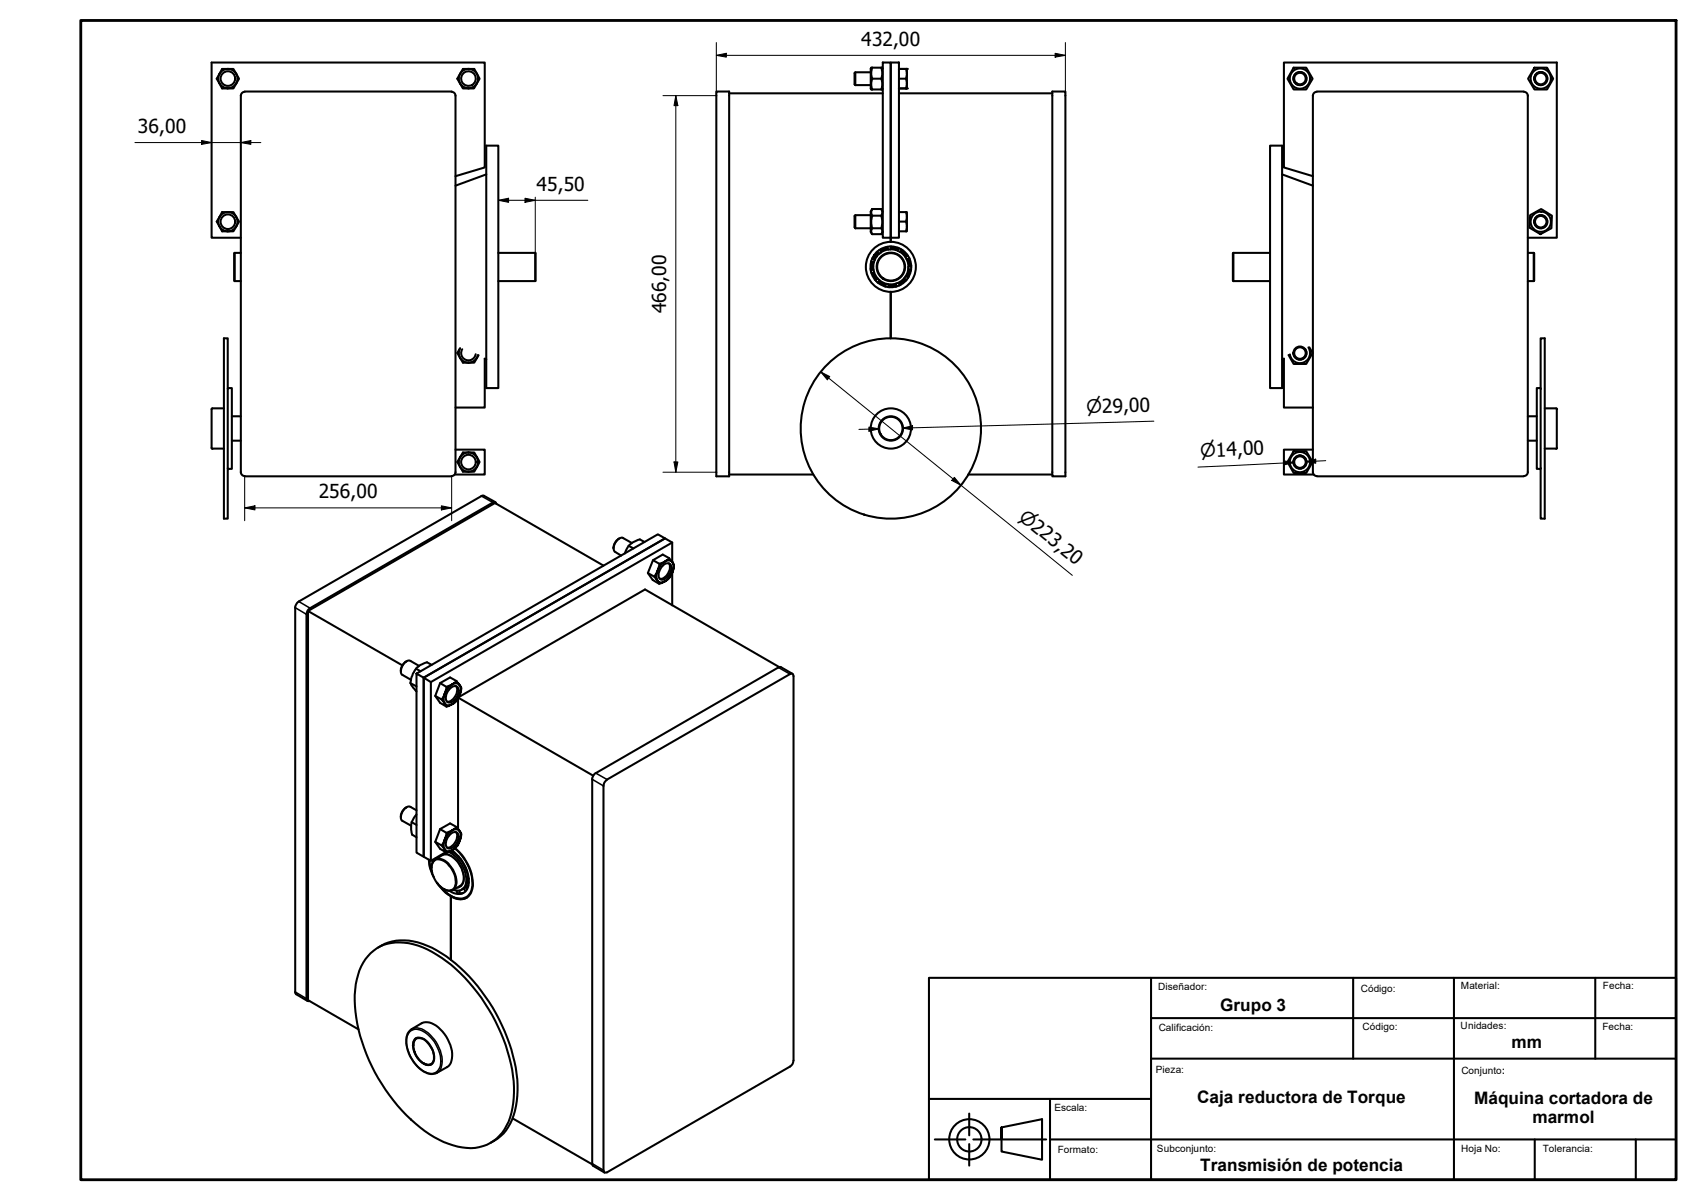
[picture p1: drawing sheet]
<svg xmlns="http://www.w3.org/2000/svg" width="420mm" height="297mm" viewBox="0 0 420 297" stroke-linecap="round" stroke-linejoin="round" font-family="sans-serif">
<!-- layer: Visible (ISO) -->
<g fill="none" stroke="#000" stroke-width=".51">
<path d="M54.4 18.3l.6-1.2h2.8l.7 1.2M54.4 18.3l-.7 1.2 1.3 2.4h2.8l1.4-2.4-.7-1.2M54.4 18.3a2.38 2.38 0 0 1 4.1 0M54.4 18.3a2.38 2.38 0 0 0 2 3.5 2.38 2.38 0 0 0 2.1-3.5M114.6 17.1h2.8l.7 1.2 .6 1.2-1.4 2.4h-2.7l-1.4-2.4zM211.8 17.9v3.2M215.6 17.9h-3.8l-.2 .2v2.8l.2 .2M216 16.7a3.8 3.8 0 0 0 0 2.8 3.6 3.6 0 0 0 0 2.6M216 19.5h2.2M218.2 16.7a3.8 3.8 0 0 1 0 2.8 3.6 3.6 0 0 1 0 2.6M218.6 15.5h1.9v43.4h-1.9zM218.6 17l-.2-.3h-2.7l-.1 .3v5l.1 .1h2.7l.2-.1"/>
<path d="M220.5 15.5h2.1v43.4h-2.1zM222.6 19.5h1.7M222.6 17.1h1.7M224.3 17.1l.2 1.2M224.3 17.1h.2v1.2M224.3 19.5l.2 1.2M224.3 17.1h.2M224.5 18.3l-.2 1.2M224.5 18.3v2.4M320.3 16.7h3.1l1.6 2.8-1.6 2.6h-3.1l-1.5-2.6zM379.9 16.7h3.1l1.6 2.8-1.6 2.6h-3.1l-1.6-2.6zM59.6 23.7v93.2a.98 .98 0 0 0 1 .9"/>
<path d="M60.6 22.7h51.2M60.6 22.7a.98 .98 0 0 0-1 1M111.8 22.7a.98 .98 0 0 1 1 1M112.8 23.7v93.2a.98 .98 0 0 1-1 .9M120.4 36.1h3v60h-3zM177.4 22.7h3.1v95.2h-3.1zM180.5 23.1h38.1M211.8 21.1h3.8M222.6 23.1h37.9M222.6 21.9h1.7M224.3 21.9h.2M224.5 20.7v1.2h-.2"/>
<path d="M224.5 20.7l-.2 1.2M260.5 22.7h3.3v95.2h-3.3zM314.5 36.1h2.9v60h-2.9zM325.1 23.7v93.2a.98 .98 0 0 0 .9 .9M326 22.7a.98 .98 0 0 0-.9 1M326.1 22.7h51.2M377.3 22.7a.98 .98 0 0 1 1 1M378.3 23.7v93.2a.98 .98 0 0 1-1 .9M54.4 56.1l-.7-1.3 1.3-2.3h2.8l1.4 2.3-.7 1.3M54.4 56.1l.6 1.2h2.8l.7-1.2M54.4 56.1a2.38 2.38 0 0 1 2-3.6 2.38 2.38 0 0 1 2.1 3.6M54.4 56.1a2.38 2.38 0 0 0 4.1 0"/>
<path d="M112.8 43.6l7.2-2.1v-26h-67.6v43.4h7.2M120.4 43.2l-7.6 2.8M211.8 53.3v3.2M211.8 56.5h3.8M215.6 53.3h-3.8l-.2 .2v2.7l.2 .3M216 51.7a1.47 1.47 0 0 0 0 1.7 4.9 4.9 0 0 0 0 3.1 1.18 1.18 0 0 0 0 1.5h2.2a1.18 1.18 0 0 0 0-1.5 4.9 4.9 0 0 0 0-3.1M216 56.5h2.2M216 51.7l-.4 .7v5l.3 .6M216 53.4h2.2M216 51.7h2.2M218.2 51.7a1.47 1.47 0 0 1 0 1.7M218.2 51.7l.4 .7"/>
<path d="M218.6 57.4l-.4 .6M220.5 58.9v1M220.6 59.9a6.2 6.2 0 0 0-6.2 6.2 6.2 6.2 0 0 0 6.2 6.1M220.6 59.9a6.2 6.2 0 0 1 6.2 6.2 6.2 6.2 0 0 1-6.2 6.1M222.6 54.8h1.7M222.6 57.3h1.7M222.6 52.5h1.7M224.3 52.5l.2 1.2M224.3 52.5h.2v1.2M224.3 54.8l.2 1.3M224.5 53.7l-.2 1.1M224.5 56.1v1.2h-.2"/>
<path d="M224.5 56.1l-.2 1.2M224.5 53.7v2.4M317.4 43.2l7.7 2.8M325.1 43.6l-7.2-2.1v-26h67.5v43.4h-7.1M378.8 53.3l2.8-1.6 2.6 1.7-.1 3.1-2.7 1.5-2.7-1.6zM58.1 62.6l-.1 .1v6.8l.1 .1M58.1 62.6v7M58.1 69.6h1.5M58.1 62.6h1.5M123.4 69.6h9.1M123.4 62.6h9.1M132.5 62.6v7"/>
<path d="M215.5 66.6l.6 .1M215.6 64.9h.6l-.1 1.8M215.7 64.6l.4 .3 .3-.1M215.8 67.8l.5-.3 .8 1.5-.5 .3M215.9 64.1h.5l.1 .3M215.9 64.9l-.1 1.7M216 63.8l.4 .4M216 67.6l.9 1.5M216.3 66.9l-.5-.2-.2 .3M216.4 67.3l-.4 .3-.3-.1M217 62.5l.5 .2-1.1 1.5M217.2 62.2l.1 .4 .4 .2"/>
<path d="M217.2 62.6l-.9 1.4M217.4 69l-.5 .2v.3M217.5 70.1l.2-.5 1.6 .8M217.6 69.8l1.5 .8M217.7 69.3v.3l-.5 .3M217.7 61.9l.4 .3v.3M218 61.7l.1 .6M219.3 70.4l-.4 .5M219.5 70.3l-.3 .2 .1 .5M219.5 61.1l.3 .5M219.6 61.4l-1.5 .6M219.8 61.6l-1.7 .6"/>
<path d="M219.8 61.1l-.1 .4 .3 .3M219.9 70.3l.2 .4-.3 .3M220 70.6l.2 .5M220.4 61l.2 .3-.2 .5M220.5 72.2v11.5M220.7 61.3l1.6 .3M220.7 61l-.1 .5 1.7 .4v-.6M221.8 70.4v.6M221.8 70.7l-1.7 .1M221.8 70.4l-1.7 .2M221.9 70.2l-.1 .3 .3 .4M222.3 70l.3 .2v.5"/>
<path d="M222.7 61.5l-.3 .1v.6M223.1 61.8v.4l-.3 .1M223.2 62.1l1.3 1.2M223.5 62l-.5 .2 1.3 1.3M223.9 68.8l.1 .3 .5 .2M224 69.1l.2 .4M224 69l-1.4 1.1 .3 .4M224.1 69.3l-1.3 1M224.2 68.4l.5 .1 .1 .3M224.5 68.4l.5 .1M224.6 63l-.3 .5M224.8 63.4h-.5l-.1 .3"/>
<path d="M224.9 66.1l.3-.2 .4 .2M224.9 66.5l.2 .3 .5-.1M225 64.2l.4 1.6M225.1 63.8l-.2 .3h-.5M225.2 64.1l-.5 .1 .4 1.7 .5-.1M225.3 66.8l-.6 1.6M225.6 67l-.5-.3-.6 1.7M305.4 62.6l-.2 .1v6.8l.2 .1M305.4 69.6h9.1M305.4 62.6h9.1M305.4 62.6v7M378.3 69.6h1.4"/>
<path d="M378.3 62.6h1.4M379.7 62.6l.2 .1v6.8l-.2 .1M379.7 62.6v7M55.4 83.7h1v44.7h-1zM56.6 96.1h.8v20h-.8M56.6 96.1l-.2 .2M113.9 86.2a2.36 2.36 0 0 0 0 2.4l-.7-1.2zM113.9 88.6l.7 1.2h1.4M113.9 88.6a2.38 2.38 0 0 0 2.1 1.2M114.4 86.4a1.81 1.81 0 0 0 1 2.7 1.81 1.81 0 0 0 2.4-1.4M118.3 87.9a2.38 2.38 0 0 1-2.3 1.9M118.5 87.9l-1.1 1.9h-1.4"/>
<path d="M120 88.8v12.1h-7.2M120 88.8l.4 .1M317.9 88.8v12.1h7.2M317.9 88.8l-.5 .1M323.1 86.3a1.62 1.62 0 0 1-.7 2.6 1.62 1.62 0 0 1-2.2-1.5M323.9 86a2.51 2.51 0 0 1-1.2 3.7 2.51 2.51 0 0 1-3.3-2M324.2 86l.8 1.4-1.6 2.7h-3.1l-1.3-2.2M381.3 96.1h-.8v20h.8M381.3 96.1l.2 .2M381.4 83.7h1.1v44.7h-1.1zM52.4 101.3v9.6l.2 .2M52.6 111h2.8"/>
<path d="M52.6 101.1h2.8M52.6 101.1l-.2 .2M56.4 115.9l.2 .2M57.4 103h2.2M57.4 109.1h2.2M60.6 117.9h51.2M112.8 111.3h7.2v6.2h-7.4M113.9 113.2l-.7 1.1 .7 1.3M113.9 115.6l.7 1.2h1.4M113.9 115.6a2.38 2.38 0 0 0 2.1 1.2M113.9 113.2a2.38 2.38 0 0 0 0 2.4M116 112a2.38 2.38 0 0 0-2.1 1.2"/>
<path d="M116 112a2.38 2.38 0 0 1 2.4 2.4 2.38 2.38 0 0 1-2.4 2.4M116 112h1.4l1.3 2.3-1.3 2.5h-1.4M116 112h-1.4l-.7 1.2M180.5 117.5h20.9M239.7 117.5h20.8M320.3 111.7h3.1l1.6 2.6-1.6 2.8h-3.1l-1.5-2.8zM325.1 111.3h-7.2v6.2h7.3M326.1 117.9h51.2M378.3 103h2.2M378.3 109.1h2.2M381.5 115.9l-.2 .2M382.5 111h2.8"/>
<path d="M382.5 101.1h2.8M385.3 101.1l.2 .2M385.4 101.3v9.6M385.5 110.9l-.2 .2M122.7 124.3l-2.9-1.6-.6 .1-45.2 26.1-.5 .4-.4 .9v95.6l.2 .3 2.8 1.7M122.9 124.7l-.2-.3h-.7l-45.2 26.1-.8 1-.1 .6v95.1l.1 .4 .6 .2M153.4 133.3a2.94 2.94 0 0 0-1.5 2.4M155.6 135.1l1.2 .6M156.5 134.4l-2.2-1.2a1.81 1.81 0 0 0-2.1 1.3l-.3 1.1 .2 .9 1.7 1M159.6 134.2l-1.2-.7a4.9 4.9 0 0 0-3.7 3.5M161.7 138.7l1.6 .9M163.3 139.6l1.4-.6-1.1 .9-.8 1.4z"/>
<path d="M164.7 139l1-.8 .8 1-.8-.5zM165.6 139.4a2.97 2.97 0 0 1-2 3.9l-.2-.1M165.7 138.2l-1.6-.9-2.4 1.4-1.3 3.1 1.2 1.8 1.6 .9M166.4 139.1v-4.8l-1.7-1-59.8 34.5M166.4 134.3l-59.7 34.5M166.5 139.2l.4 .7-.4 1.8 .3-1v-.9zM76.3 151.2l23.3 13.5M149.4 140l-26.8-15.5-46.3 26.7v96.4l12.5 7.2M160.4 141.8l1.6 .9M162.8 143.7l.2 .2a1.28 1.28 0 0 0 1.7 0l-1.5 .6zM162.8 141.3l-.3 1.4 .3 1-.8-1zM164.1 140a1.12 1.12 0 0 1 1.5-.6 1.12 1.12 0 0 1 .6 1.6 2.94 2.94 0 0 1-2.4 2.5 1.48 1.48 0 0 1-.4-2.4z"/>
<path d="M166.4 141.8v8M166.5 141.7a3.6 3.6 0 0 1-1.8 2.2l1-.9zM100.6 163.7a2.73 2.73 0 0 0-1.3 2.5M101.6 169.1l1.5 .8M103 165.5l1.1 .7M103.1 166.7l1.8 1.1v44.3l-1.8-1zM103.1 166.7l59.8-34.4 1.8 1-59.8 34.5M103.8 164.8l-2.1-1.2a2.09 2.09 0 0 0-2.4 2.1v.7l.1 .5 2.3 1.4M104.9 167.8v44.3l1.8 1 3.7-2.2M104.9 167.8l1.8 1v44.3M106.9 164.6l-1.2-.7a5.1 5.1 0 0 0-4 5.4l.5 .9 .9 .9M107.8 172.3l1.5 .9"/>
<path d="M109 169.1l1.6 .9M110.1 171.7l-.2 .9v.9l.2 .7-.8-1zM110.1 174.2l.3 .2a1.2 1.2 0 0 0 1.6-.1l-1.4 .6zM110.6 170l1.4-.6-1.1 1-.8 1.3zM111.4 170.4l.4-.3a1.08 1.08 0 0 1 1.4-.1 1.08 1.08 0 0 1 .3 1.4 2.64 2.64 0 0 1-2.6 2.4 2.13 2.13 0 0 1 .3-3.1zM112 169.4l1-.8 .8 1-.8-.5zM112.9 169.8a2.85 2.85 0 0 1-2 3.9h-.2M113 168.6l-1.6-.9-2.4 1.4-1.2 3.2 1.2 1.7 1.6 .9M113.4 172.9v32.3M113.5 172.7l33.4 19.3M113.8 169.6l.2 .4a2.31 2.31 0 0 1-.2 2l.3-1.4zM113.8 172a3.5 3.5 0 0 1-1.8 2.3l1-.9z"/>
<path d="M193 165.1l-33.3-19.2-46.2 26.7M196.2 166.8l-2.8-1.7-.7 .1-45.4 26.3-.7 1.1v95.7l.3 .3 2.8 1.6M100.6 199.8a2.73 2.73 0 0 0-1.3 2.5M149.9 193.4l.4-.4 45.3-26.1 .4-.2 .3 .2 .2 .5v95.1l-.2 .6-.7 .9-45.5 26.2h-.4l-.3-.5v-95.2zM101.9 203.5l1.2 .7M103.1 200.6l-1.4-.8a2.09 2.09 0 0 0-2.4 2.1v.7l.1 .5 2.4 1.3M103.1 201.6a4.7 4.7 0 0 0-1.1 5l1.1 .6M106.2 212.8l.3 2.1 .9 2.2M106.2 212.8l.5 2.5 .3 .7M106.8 214.8a1.9 1.9 0 0 1 .7-1.9 1.9 1.9 0 0 1 2.1-.1 6.3 6.3 0 0 1 3.3 6.3 1.83 1.83 0 0 1-3 .9M107.1 212.8l.1 .5M107.5 213.1a2.18 2.18 0 0 1 2.9 .3 5.9 5.9 0 0 1 2.2 6.2 1.91 1.91 0 0 1-3 .3 6 6 0 0 1-2.5-6.2z"/>
<path d="M107.8 212.7l1.8-1.1a3.6 3.6 0 0 1 3.8 1.9 5.5 5.5 0 0 1 1.1 5.2l-.3 .4-2.1 1.2M107.8 208.4l1.5 .9M107.9 212.4l-.1 .2M108.1 218.5l1.1 1.3a6.7 6.7 0 0 0 2.4 2.1M108.9 219.3a6.9 6.9 0 0 0 6 3.2l.7-.3M109 205.2l1.6 1M110.1 207.8l-.2 1v.8l.2 .7-.8-1zM110.1 210.3l.3 .2a1.2 1.2 0 0 0 1.6-.1l-1.4 .7zM110.6 206.2l1.4-.7-1.1 1-.8 1.3zM111.1 210.9a8.2 8.2 0 0 1 4.3 7.7 2.18 2.18 0 0 1-3.2 1.7M111.4 206.6l.4-.4a1.08 1.08 0 0 1 1.4 0 1.08 1.08 0 0 1 .3 1.3 2.64 2.64 0 0 1-2.6 2.5 2.13 2.13 0 0 1 .3-3.1zM111.5 210.7a8 8 0 0 1 4.2 8l-.8 1.2-.6 .3"/>
<path d="M111.8 210.6a9.2 9.2 0 0 1 4.1 9 2.57 2.57 0 0 1-4.1 1.2l-.5-.3M112 210.6l-.1 .3M112 205.5l1-.8 .8 1-.8-.4zM112.1 210.7l-.1 .1M112.6 209.9a11.4 11.4 0 0 1 4.4 10 3.2 3.2 0 0 1-5.4 2M112.9 206a2.85 2.85 0 0 1-2 3.9l-.2-.1M113 204.7l-1.6-.9-2.4 1.4-1.2 3.2 1.2 1.7 1.6 1M113.4 209l-.2 .3M113.5 211.9l.1 .4M113.8 205.7l.2 .4a2.31 2.31 0 0 1-.2 2l.3-1.4zM113.8 208.1a3.5 3.5 0 0 1-1.8 2.3l1.3-1.3zM114 212.6l.1 .1"/>
<path d="M114.9 219.8l.4 .8M115.2 219.6l.4 .5M115.3 214.7v.1M115.4 215.3l.2 .2M115.8 217.5h.3M115.8 218l.3 .5M116 219.3l-.7 .3M116 217.4l-.1 .1M91.8 236a11.3 11.3 0 0 1 11.6-2 33.1 33.1 0 0 1 14.8 11.7 43.2 43.2 0 0 1 9.1 23.4 16.7 16.7 0 0 1-3.7 12.1 10.7 10.7 0 0 1-11.4 2.3 30.7 30.7 0 0 1-14.8-11.1 42.6 42.6 0 0 1-9.6-26.1 14.7 14.7 0 0 1 4-10.3zM93.6 234.6a12.6 12.6 0 0 1 12.2-.5 37.5 37.5 0 0 1 16.2 15.3 40.3 40.3 0 0 1 6.1 20.5 16.3 16.3 0 0 1-3.4 10.7l-1.5 1.3-1.7 1M111.6 221.9v15.6M111.7 221.8l-.1 .1"/>
<path d="M113.1 220.5l.1 .6 .2 .1 .4-.1-.1-.6M114.7 221l-1.2 .2M101.3 255.3l3.1-2a4.6 4.6 0 0 1 5.1 2 8.3 8.3 0 0 1 2.1 7.8l-.5 .8-2.9 1.6a3.7 3.7 0 0 1-4.1-.8 8.9 8.9 0 0 1-3.3-8.4zM102.7 257.2a2.44 2.44 0 0 1 3.2 .7 4.9 4.9 0 0 1 1.2 5.3 2.07 2.07 0 0 1-3-.5 4.6 4.6 0 0 1-1.4-5.5zM102.9 257.2a2.58 2.58 0 0 1 3.4 1.4 3.8 3.8 0 0 1 .6 4.7 2.49 2.49 0 0 1-3.1-.9 5 5 0 0 1-1.3-4.5zM103.1 257l-.3 .2a1.81 1.81 0 0 0-.4 1.5M104.9 263.2l.5 .2a1.37 1.37 0 0 0 1.4 0M126.9 276.8l19.7 11.4"/>
<circle cx="56.4" cy="19.4" r="1.81"/>
<circle cx="116" cy="19.4" r="1.81"/>
<circle cx="116" cy="19.4" r="2.38"/>
<circle cx="321.8" cy="19.4" r="2.51"/>
<circle cx="321.8" cy="19.4" r="1.62"/>
<circle cx="321.8" cy="19.4" r="1.43"/>
<circle cx="381.5" cy="19.4" r="2.51"/>
<circle cx="381.5" cy="19.4" r="1.62"/>
<circle cx="381.5" cy="19.4" r="1.43"/>
<circle cx="56.4" cy="54.9" r="1.81"/>
<circle cx="381.5" cy="54.9" r="2.51"/>
<circle cx="381.5" cy="54.9" r="1.62"/>
<circle cx="381.5" cy="54.9" r="1.43"/>
<circle cx="220.6" cy="66.1" r="4.4"/>
<circle cx="220.6" cy="66.1" r="5"/>
<circle cx="220.6" cy="66.1" r="3.4"/>
<circle cx="220.6" cy="66.1" r="3.5"/>
<circle cx="321.8" cy="87.4" r="1.43"/>
<circle cx="321.8" cy="87.4" r="1.62"/>
<circle cx="116" cy="114.4" r="1.81"/>
<circle cx="220.6" cy="106.1" r="5"/>
<circle cx="220.6" cy="106.1" r="3"/>
<circle cx="220.6" cy="106.1" r="2.89"/>
<circle cx="220.6" cy="106.1" r="22.3"/>
<circle cx="321.8" cy="114.4" r="2.51"/>
<circle cx="321.8" cy="114.4" r="1.62"/>
<circle cx="321.8" cy="114.4" r="1.43"/>
</g>
<g fill="#000">
<circle cx="224.3" cy="17.1" r=".25"/>
<circle cx="224.5" cy="17.1" r=".25"/>
<circle cx="224.5" cy="21.9" r=".25"/>
</g>
<!-- layer: Visible fina (ISO) -->
<g fill="none" stroke="#000" stroke-width=".38">
<path d="M119.2 122.8l2.8 1.6M73.1 150.4l2.8 1.7M74 148.9l2.8 1.6M192.7 165.2l2.9 1.7M146.6 192.9l2.8 1.6M147.5 191.4l2.8 1.6M106.3 212.9l.2 1.4 .4 1.4M109 211.7l-.4 .5M109.6 211.4a3.8 3.8 0 0 1 3.9 2.3 5.8 5.8 0 0 1 1.1 5l-.2 .4a1.63 1.63 0 0 1-1.4 .7M112.5 210a11.2 11.2 0 0 1 4.3 9.8 3 3 0 0 1-4.7 2.1l-1.9-1.2-1-1.2M73.1 245.5l2.8 1.7M101.7 255.2a3.3 3.3 0 0 1 3.9 .6 9.2 9.2 0 0 1 3.4 8.1 2.48 2.48 0 0 1-4 1.3 8.9 8.9 0 0 1-4.2-8.8z"/>
<path d="M101.9 254.7a4.1 4.1 0 0 1 4.7 1.5 8.5 8.5 0 0 1 2.6 8.3l-1 1M146.6 288l2.8 1.7"/>
</g>
<g fill="none" stroke="#000" stroke-width=".51">
<path d="M230 242h185v50h-185zM285 252h130M285 242v50M335 242v20.1M360 242v50M395 242v20.1M230 272h55M240 275.6v5.4M248 279.1l10-2.1v10.1l-10-2.1v-5.9v3M260 272v20M285 262.1h130M231.5 282.1h7.5"/>
<path d="M240 283.2v5.3M241 282.1h18M260 282.1h155M380 282.1v9.9M405 282.1v9.9"/>
<circle cx="240" cy="282" r="5"/>
<circle cx="240" cy="282" r="3"/>
</g>
<!-- layer: Borde (ANSI) -->
<path d="M20 5.1h395v286.9h-395z" fill="none" stroke="#000" stroke-width=".7"/>
<!-- layer: Cota (ISO) -->
<g fill="none" stroke="#000" stroke-width=".25">
<path d="M177.4 13.7l2.4-.5v.9zM177.4 13.7h86.4M177.4 10.5v13.2h-13.3M261.2 13.2l2.6 .5-2.6 .4zM263.8 10.5v13.2M33.4 35.3h31.2M49.9 34.8l2.5 .5-2.5 .4zM59.6 35.3l2.5-.5v.9zM167.3 23.7l.5 2.4h-.9zM167.3 23.7v93.2M123.4 49.6l2.5-.5v1zM123.4 49.6h22.1"/>
<path d="M130 49.1l2.5 .5-2.5 .5zM132.5 48.8v13.8M203.2 92.1l2.2 1.1-.5 .8zM203.2 92.1l62.3 50.3M60.6 117.9v11M111.8 117.9v11M164.1 116.9h13.3M166.9 114.3h.9l-.5 2.6zM215.1 105.7l2.6 .5-2.6 .5zM217.7 106.2l-5 .1M223.5 106l2.4-.6v1zM236.3 118.2l1.6 1.9-2.3-1.2z"/>
<path d="M285.7 104.3l-62.2 1.7 2.4-.1M317.9 114.1l2.6 .4-2.5 .5zM317.9 114.6l2.6-.1-23.9 1.1M323.3 114.3l2.5-.6v1zM328.2 114l-4.9 .3M60.6 125.7l2.5-.5v1zM60.6 125.7h51.2M109.3 125.2l2.5 .5-2.5 .5z"/>
</g>
<g fill="#000">
<path d="M177.4 13.7l2.4-.5v.9z" fill-rule="evenodd"/>
<path d="M261.2 13.2l2.6 .5-2.6 .4z" fill-rule="evenodd"/>
<path d="M49.9 34.8l2.5 .5-2.5 .4z" fill-rule="evenodd"/>
<path d="M59.6 35.3l2.5-.5v.9z" fill-rule="evenodd"/>
<path d="M167.3 23.7l.5 2.4h-.9z" fill-rule="evenodd"/>
<path d="M123.4 49.6l2.5-.5v1z" fill-rule="evenodd"/>
<path d="M130 49.1l2.5 .5-2.5 .5z" fill-rule="evenodd"/>
<path d="M203.2 92.1l2.2 1.1-.5 .8z" fill-rule="evenodd"/>
<path d="M166.9 114.3h.9l-.5 2.6z" fill-rule="evenodd"/>
<path d="M215.1 105.7l2.6 .5-2.6 .5z" fill-rule="evenodd"/>
<path d="M223.5 106l2.4-.6v1z" fill-rule="evenodd"/>
<path d="M236.3 118.2l1.6 1.9-2.3-1.2z" fill-rule="evenodd"/>
<path d="M317.9 114.1l2.6 .4-2.5 .5z" fill-rule="evenodd"/>
<path d="M323.3 114.3l2.5-.6v1z" fill-rule="evenodd"/>
<path d="M60.6 125.7l2.5-.5v1z" fill-rule="evenodd"/>
<path d="M109.3 125.2l2.5 .5-2.5 .5z" fill-rule="evenodd"/>
</g>
<g font-size="4.8">
<text x="213.2" y="11.3">432,00</text>
<text x="34.2" y="32.9">36,00</text>
<text x="132.8" y="47.2">45,50</text>
<text x="165" y="77.6" transform="rotate(-90 165 77.6)">466,00</text>
<text x="78.9" y="123.3">256,00</text>
</g>
<g font-size="4.6">
<text x="269" y="102.3" transform="rotate(-2 269 102.3)">⌀29,00</text>
<text x="297.2" y="113.2" transform="rotate(-3 297.2 113.2)">⌀14,00</text>
<text x="252" y="128.4" transform="rotate(39 252 128.4)">⌀223,20</text>
</g>
<g font-size="4.3">
<text x="302.1" y="250.3">Grupo 3</text>
<text x="374.2" y="259.5">mm</text>
<text x="296.4" y="272.9">Caja reductora de Torque</text>
<text x="365" y="273.2">Máquina cortadora de</text>
<text x="379.4" y="278.1">marmol</text>
<text x="297.2" y="289.8">Transmisión de potencia</text>
</g>
<g font-size="2.5">
<text x="286.8" y="245.1">Diseñador:</text>
<text x="336.9" y="245.5">Código:</text>
<text x="361.7" y="244.9">Material:</text>
<text x="396.9" y="244.9">Fecha:</text>
<text x="286.9" y="255.1">Calificación:</text>
<text x="337.4" y="254.9">Código:</text>
<text x="361.6" y="254.7">Unidades:</text>
<text x="396.7" y="254.9">Fecha:</text>
<text x="286.2" y="265.6">Pieza:</text>
<text x="361.8" y="265.8">Conjunto:</text>
<text x="261" y="274.9">Escala:</text>
<text x="261.9" y="285.4">Formato:</text>
<text x="286.4" y="285">Subconjunto:</text>
<text x="361.8" y="285.2">Hoja No:</text>
<text x="382" y="285.2">Tolerancia:</text>
</g>
</svg>
